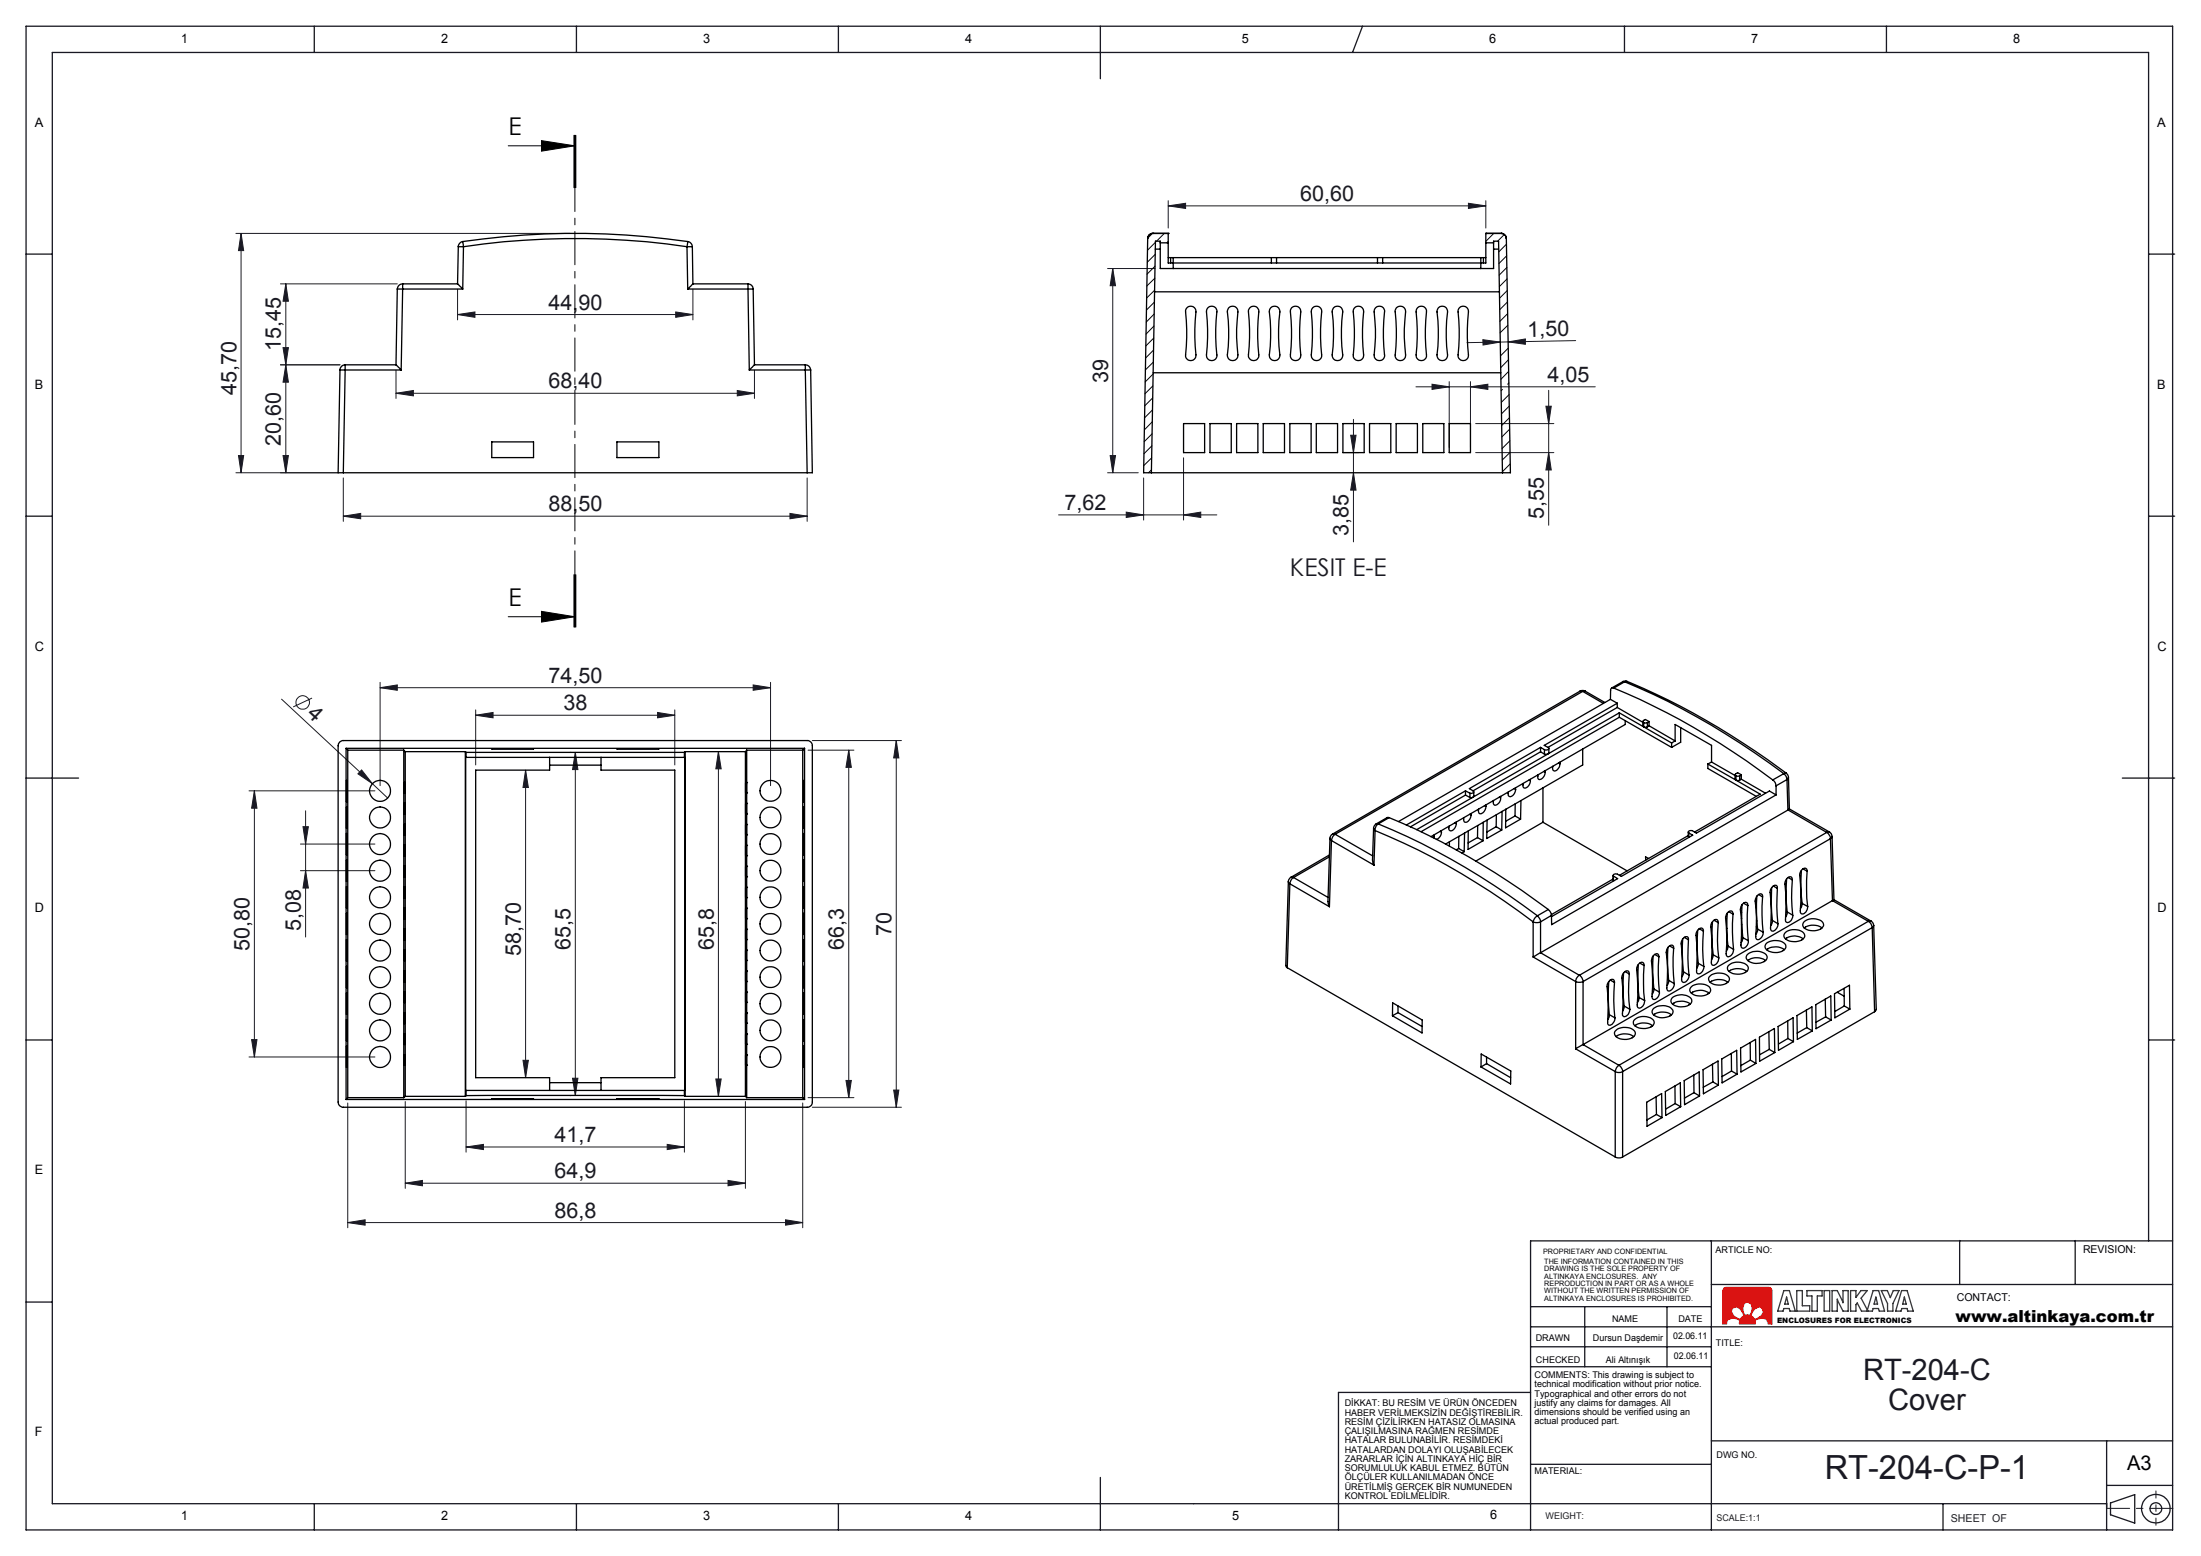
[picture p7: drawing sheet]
<svg xmlns="http://www.w3.org/2000/svg" width="420mm" height="297mm" viewBox="0 0 420 297" stroke-linecap="round" stroke-linejoin="round" font-family="sans-serif">
<path d="M329 245.8l.4-.1h8.1l.5 .2 .1 .4v6.4h-.7l-.4-.9-.7-.2-1.4 .4 .1 .7h-3.1l.1-.7-1.4-.4-.9 .3-.2 .8h-.7v-6.4zM330.6 249.7l.8-.3 .7 .5 .6 1.2-.6 .7-1.3-.7-.4-.8zM332.8 248.8l.6-.3 .8 .4 .2 .8-.5 1.3h-.9l-.3-.6-.1-.7zM334.8 249.9l.9-.5 .5 .3 .3 .8-.4 .6-1.3 .7-.6-.7 .2-.6z" fill="none" stroke="#e13800" stroke-width=".19"/>
<g fill="none" stroke="#191924" stroke-width=".25">
<path d="M5 5h409.6v287h-409.6zM60 5v5M110 5v5M160 5v5M210 5v10M260 5l-1.9 5M310 5v5M360 5v5M5 48.5h5M410 48.5h5M5 98.5h5M410 98.5h5"/>
<path d="M5 148.5h10M405 148.5h10M5 198.5h5M410 198.5h5M326.6 236.9v55.1M373.9 236.8v8.4M396 236.8v8.4M410 236.9v-226.9h-400v277h392M414.6 236.9h-122.5v55.1M5 248.5h5M292.1 249.4h34.5M292.1 253.3h122.5"/>
<path d="M292.1 257.1h34.5M302.4 249.4v11.5M318.1 249.4v11.5M326.6 245.2h88M292.1 265.8h-36.7v26.2M292.1 260.9h34.5M292.1 279.5h34.5M326.6 275h88M402 275v17M60 287v5M110 287v5M160 287v5"/>
<path d="M210 282v10M370.8 287v5M402 283.5h12.6"/>
</g>
<path d="M334.7 250a.98 .98 0 0 1 .9-.6 .98 .98 0 0 1 .9 .6 1.68 1.68 0 0 1-1.7 1.7l-.3-.3a.51 .51 0 0 1-.1-.9zM330.6 249.7a1.15 1.15 0 0 1 1.8 .6l.1 .2a.56 .56 0 0 1 .2 .5 .56 .56 0 0 1-.4 .5 .53 .53 0 0 1-.4 .3 .53 .53 0 0 1-.5-.3l-.5-.3a1.05 1.05 0 0 1-.3-1.5zM329 245.8l-.2 .4v6.5h.7v-.2a1.21 1.21 0 0 1 1.8-.8 .53 .53 0 0 1 .6 .6v.4h3.1v-.3a.46 .46 0 0 1 0-.5 .46 .46 0 0 1 .5-.1l.6-.2 .6 .1a.83 .83 0 0 1 .7 1h.7v-6.4l-.2-.5-.2-.1h-8.5zM332.9 248.7a.97 .97 0 0 1 1.1 .1 .97 .97 0 0 1 .3 1.1l-.1 .6a.44 .44 0 0 1-.6 .5h-.2a.45 .45 0 0 1-.5 0 .45 .45 0 0 1-.2-.5l-.1-1.1z" fill-rule="evenodd" fill="#f00"/>
<g fill="none" stroke="#191924" stroke-width=".19">
<path d="M222.9 39.3l3.3-.5v1zM222.9 38.3v5.2M222.9 39.3h60.6M280.2 38.8l3.3 .5-3.3 .5zM283.5 38.3v5.2M45 44.6h63.8M46 44.6l.5 3.2h-1zM46 44.6v45.6M53.5 54.2h22.3M54.5 54.2v36M54.5 54.2l.5 3.3h-1zM87.3 55.2v5.9"/>
<path d="M128.9 59.5l3.3 .5-3.3 .6zM132.2 55.2v5.9M211.3 51.3h9.1M212.3 51.3l.6 3.2h-1.1zM212.3 51.3v38.9M53.5 69.6h11.4M54 66.4h1l-.5 3.2zM54.5 69.6l.5 3.4h-1zM75.6 75.1l3.3-.6v1.1zM75.6 70.7v5.4M75.6 75.1h68.4M87.3 60l3.3-.5v1.1z"/>
<path d="M87.3 60h44.9M140.7 74.5l3.3 .6-3.3 .5zM144 70.7v5.4M270.2 73.8h34.2M273.3 73.3l3.2 .5-3.2 .5zM276.5 72.8v12.6M280.6 73.8l3.3-.5v1zM280.6 72.8v12.6M283 64.8l3.3 .5-3.3 .6zM286.3 65.3l-6.4 .1M287.8 65.3l3.3-.6v1zM287.8 65.3h-1.5"/>
<path d="M295 77.5h1l-.5 3.4zM295.5 74.5v25.8M300.7 65l-12.9 .3M45 90.2h19.5M45.5 87h1l-.5 3.2zM54 87h1l-.5 3.2zM65.5 98.5l3.3-.5v1zM65.5 91.2v8.3M65.5 98.5h88.5M150.7 98l3.3 .5-3.3 .5zM154 91.2v8.3M202 98.3h30.2"/>
<path d="M211.3 90.2h5.9M211.8 87h1.1l-.6 3.2zM214.9 97.8l3.3 .5-3.3 .5zM218.2 91.2v8.1M225.8 98.3l3.3-.5v1zM225.8 87.4v11.9M256.3 86.4h3M257.7 83.1h1.1l-.5 3.3zM258.3 90.2l.5 3.4h-1.1zM258.3 80v23.4M281.6 80.9h14.9M281.6 86.4h14.9"/>
<path d="M295.5 86.4l.5 3.3h-1zM53.7 133.5l17.3 16.1M59.5 133.2l-3.5 1.7M72.5 131.3l3.3-.6v1.1zM72.5 130.2v19.8M72.5 131.3h74.5M90.8 136.5l3.3-.5v1zM90.8 135.5v10.5M90.8 136.5h38M125.5 136l3.3 .5-3.3 .5zM128.8 135.5v10.5M143.7 130.7l3.3 .6-3.3 .5z"/>
<path d="M147 130.2v19.8M47.5 151h24M48.5 151v50.8M48.5 151l.5 3.3h-1zM57.8 157.8h1l-.5 3.3zM58.3 154.8v24.1M69 147l2 2.6-2.7-1.9zM71 149.6l3 2.7M100.3 147v58.7M100.3 147l.5 3.3h-1zM108.8 143.6h.1M109.8 143.6v65.5"/>
<path d="M109.8 143.6l.5 3.3h-1zM137.1 143.5v65.8M137.1 143.5l.5 3.3h-1zM154.2 143.2h8.7M155 141.4h17M162 143.2l.5 3.3h-1.1zM162 143.2v66.3M171 141.4v69.9M171 141.4l.5 3.3h-1zM57.3 166.2h14.2M57.3 161.1h14.2M58.3 166.2l.5 3.3h-1z"/>
<path d="M48 198.4h1l-.5 3.4zM47.5 201.8h24M66.4 210.5v23.8M77.3 210.3v16.5M88.9 218.9l3.4-.5v1zM88.9 210.1v9.8M88.9 218.9h41.7M99.8 202.4h1l-.5 3.3zM108.8 209.1h.1M109.3 205.8h1l-.5 3.3zM127.3 218.4l3.3 .5-3.3 .5zM130.6 210.1v9.8"/>
<path d="M136.6 205.9h1l-.5 3.4zM142.2 210.3v16.5M153.2 210.5v23.8M154.2 209.5h8.7M155 211.3h17M161.4 206.2h1.1l-.5 3.3zM170.5 208.1h1l-.5 3.2zM66.4 233.4l3.3-.6v1.1zM66.4 233.4h86.8M77.3 225.8l3.3-.5v1zM77.3 225.8h64.9M138.9 225.3l3.3 .5-3.3 .5z"/>
<path d="M149.9 232.8l3.3 .6-3.3 .5z"/>
<circle cx="57.8" cy="134.1" r="1.29"/>
</g>
<path d="M97 27.8h12.7M103.3 26.8l6.4 1-6.4 1.1zM109.5 25.8v10zM109.7 25.8v10M109.9 25.8v10M97 117.7h12.7M103.3 116.7l6.4 1-6.4 1zM109.5 109.7v10M109.7 109.7v10M109.9 109.7v10" fill="none" stroke="#000" stroke-width=".19"/>
<g fill="none" stroke="#191924" stroke-width=".25">
<path d="M402.7 286.9l4.7-1.6v5.4l-4.7-1.6z"/>
<circle cx="411.4" cy="288" r="2.72"/>
<circle cx="411.4" cy="288" r="1.13"/>
</g>
<path d="M340.4 246.3h1.1l1.1 4h-1l-.2-.5h-1l-.1 .5h-1.1zM340.9 247.6l.3 1.3h-.6zM342.9 246.3h1v2.9h1.4v1.1h-2.4zM344.8 246.3h2.9v1.1h-.9v2.9h-1v-2.9h-1zM348.1 246.3h1v4h-1zM349.6 246.3h1l1.1 2.4v-2.4h1v4h-1l-1.1-2.4v2.4h-1zM356.3 250.3l1.1-4h1.1l1.1 4h-1l-.1-.5h-1.1l-.1 .5h-2.1l-.8-1.6-.2 .3v1.3h-1.1v-4h1.1v1.3l.9-1.3h1.2l-1.2 1.5 1.3 2.5M358 247.6l.3 1.3h-.7zM359 246.3h1.2l.5 1.4 .6-1.4h1.1l-1.2 2.5v1.5h-1v-1.5zM362.9 246.3h1l1.2 4h-1.1l-.1-.5h-1l-.1 .5h-1.1zM363.4 247.6l.3 1.3h-.6z" fill="none" stroke="#373737" stroke-width=".25"/>
<path d="M109.7 119.7v-93.9" fill="none" stroke="#000" stroke-width=".19" stroke-dasharray="6.3 1.3 1.3 1.3" stroke-dashoffset="2"/>
<path d="M401.9 287.9h12.7" fill="none" stroke="#191924" stroke-width=".19" stroke-dasharray="15.2 1.3 1.3 1.3" stroke-dashoffset="10.8"/>
<path d="M411.4 284.6v6.5" fill="none" stroke="#191924" stroke-width=".19" stroke-dasharray="15.2 1.3 1.3 1.3" stroke-dashoffset="13.9"/>
<path d="M103.3 116.7l6.4 1-6.4 1zM103.3 26.8l6.4 1-6.4 1.1z" fill="#000"/>
<g fill="#191924">
<path d="M69 147l2 2.6-2.7-1.9z"/>
<path d="M280.2 38.8l3.3 .5-3.3 .5zM222.9 39.3l3.3-.5v1z"/>
<path d="M149.9 232.8l3.3 .6-3.3 .5zM66.4 233.4l3.3-.6v1.1zM127.3 218.4l3.3 .5-3.3 .5zM88.9 218.9l3.4-.5v1z"/>
<path d="M214.9 97.8l3.3 .5-3.3 .5zM225.8 98.3l3.3-.5v1zM77.3 225.8l3.3-.5v1zM138.9 225.3l3.3 .5-3.3 .5z"/>
<path d="M65.5 98.5l3.3-.5v1zM150.7 98l3.3 .5-3.3 .5z"/>
<path d="M72.5 131.3l3.3-.6v1.1zM143.7 130.7l3.3 .6-3.3 .5z"/>
<path d="M75.6 75.1l3.3-.6v1.1zM140.7 74.5l3.3 .6-3.3 .5z"/>
<path d="M87.3 60l3.3-.5v1.1zM128.9 59.5l3.3 .5-3.3 .6z"/>
<path d="M283 64.8l3.3 .5-3.3 .6zM287.8 65.3l3.3-.6v1z"/>
<path d="M54 66.4h1l-.5 3.2zM54.5 54.2l.5 3.3h-1zM211.8 87h1.1l-.6 3.2zM212.3 51.3l.6 3.2h-1.1zM58.3 166.2l.5 3.3h-1zM57.8 157.8h1l-.5 3.3z"/>
<path d="M45.5 87h1l-.5 3.2zM46 44.6l.5 3.2h-1z"/>
<path d="M295 77.5h1l-.5 3.4zM295.5 86.4l.5 3.3h-1z"/>
<path d="M54.5 69.6l.5 3.4h-1zM54 87h1l-.5 3.2zM257.7 83.1h1.1l-.5 3.3zM258.3 90.2l.5 3.4h-1.1zM100.3 147l.5 3.3h-1zM99.8 202.4h1l-.5 3.3zM109.8 143.6l.5 3.3h-1zM109.3 205.8h1l-.5 3.3zM137.1 143.5l.5 3.3h-1zM136.6 205.9h1l-.5 3.4zM162 143.2l.5 3.3h-1.1zM161.4 206.2h1.1l-.5 3.3zM171 141.4l.5 3.3h-1zM170.5 208.1h1l-.5 3.2zM48.5 151l.5 3.3h-1zM48 198.4h1l-.5 3.4z"/>
<path d="M273.3 73.3l3.2 .5-3.2 .5zM280.6 73.8l3.3-.5v1z"/>
<path d="M90.8 136.5l3.3-.5v1zM125.5 136l3.3 .5-3.3 .5z"/>
</g>
<g fill="none" stroke="#000" stroke-width=".25">
<path d="M75.8 55.2h1M75.8 55.2l-.2 14.4M76.8 54.2v1M76.8 54.2a1.02 1.02 0 0 0-1 1M76.8 55.2l-.2 15.4M76.8 55.2h11.5M76.8 54.2h10.5M87.3 54.2l1 1M87.5 47.1h.9M87.5 47.1l-.2 7.1M88.3 46.1l.1 1M88.3 46.1a148 148 0 0 1 42.9 0"/>
<path d="M88.3 46.1a1.05 1.05 0 0 0-.8 1M88.4 47.1a146.1 146.1 0 0 1 42.7 0M88.4 47.1l-.1 8.1M131.1 47.1h1M131.1 47.1l.1 8.1M131.2 46.1l-.1 1M131.2 46.1a1.04 1.04 0 0 1 .9 1M131.2 55.2h11.5M132.1 47.1l.1 7.1M132.2 54.2l-1 1M132.2 54.2h10.5M142.7 55.2h1"/>
<path d="M142.7 54.2a.96 .96 0 0 1 1 1M142.7 54.2v1M142.7 55.2l.3 15.4M143.7 55.2l.3 14.4M219 45.5l-.8 44.7h70l-.8-44.7M220 44.6a.96 .96 0 0 0-1 .9M220 44.6a1.01 1.01 0 0 0-1 .9M220 44.6h.1M220 44.6h2.9M220.3 55.7h65.8M220.5 47.6h.9M221.4 46.4h1.5"/>
<path d="M222.9 44.6h.1M222.9 44.6v5.6h60.6v-5.6M222.9 49.2h.5M223.4 49.2h.5M223.4 49.2v1M223.9 49.2v2.1M223.9 49.2h18.7M226.4 58.9a1.01 1.01 0 0 1 1.1-.4 1.01 1.01 0 0 1 .7 1l-.2 3.3 .2 4.9a.99 .99 0 0 1-1 1.1 .99 .99 0 0 1-1-1.1l.2-3.3-.2-4.9zM230.5 58.7a.99 .99 0 0 1 1.1-.2 .99 .99 0 0 1 .6 1l-.2 3.3 .2 4.9a.99 .99 0 0 1-1 1.1 .99 .99 0 0 1-1-1.1l.2-3.3-.2-5zM234.5 58.7a1.01 1.01 0 0 1 1.1-.2 1.01 1.01 0 0 1 .6 1 39.4 39.4 0 0 0 0 8.6 1.01 1.01 0 0 1-1.2 .7 1.01 1.01 0 0 1-.8-1.1 39.4 39.4 0 0 0 0-8.5zM238.5 58.7a.99 .99 0 0 1 1.2-.2 .99 .99 0 0 1 .5 1l-.2 3.3 .2 4.9a.99 .99 0 0 1-1 1.1 .99 .99 0 0 1-1-1.1l.2-3.3-.2-5.2zM242.5 58.7a1.01 1.01 0 0 1 1.2-.2 1.01 1.01 0 0 1 .5 1 39.4 39.4 0 0 0 0 8.6 1.01 1.01 0 0 1-1.2 .7 1.01 1.01 0 0 1-.8-1.1 39.4 39.4 0 0 0 .1-8.5z"/>
<path d="M242.6 49.2h1M242.6 49.2v1M243.6 49.2h19.3M243.6 49.2v1M246.5 58.7a1.01 1.01 0 0 1 1.1-.2 1.01 1.01 0 0 1 .6 1l-.2 3.3 .2 4.9a.99 .99 0 0 1-1 1.1 .99 .99 0 0 1-1-1.1l.3-3.3-.3-5.2zM250.5 58.7a.99 .99 0 0 1 1.1-.2 .99 .99 0 0 1 .6 1l-.2 3.3 .2 4.9a.99 .99 0 0 1-1 1.1 .99 .99 0 0 1-1-1.1l.2-3.3-.2-5zM254.5 58.7a1.01 1.01 0 0 1 1.1-.2 1.01 1.01 0 0 1 .6 1 39.4 39.4 0 0 0 0 8.6 1.01 1.01 0 0 1-1.2 .7 1.01 1.01 0 0 1-.8-1.1 39.4 39.4 0 0 0 0-8.5zM258.4 58.9a1.01 1.01 0 0 1 1.1-.4 1.01 1.01 0 0 1 .7 1l-.2 3.3 .2 4.9a.99 .99 0 0 1-1 1.1 .99 .99 0 0 1-1-1.1l.2-3.3-.2-4.9zM262.5 58.7a.98 .98 0 0 1 1.1-.2 .98 .98 0 0 1 .6 1l-.2 3.3 .2 4.9a.99 .99 0 0 1-1 1.1 .99 .99 0 0 1-1-1.1 39.4 39.4 0 0 0 .1-8.5zM262.9 49.2h.9M262.9 49.2v1M263.8 49.2h18.8"/>
<path d="M263.8 49.2v1M266.5 58.7a1.01 1.01 0 0 1 1.1-.2 1.01 1.01 0 0 1 .6 1 39.4 39.4 0 0 0 0 8.6 .99 .99 0 0 1-1.2 .7 .99 .99 0 0 1-.8-1.1l.3-4.9-.3-3.4zM270.5 58.7a.99 .99 0 0 1 1.1-.2 .99 .99 0 0 1 .6 1l-.2 3.3 .2 4.9a.99 .99 0 0 1-1 1.1 .99 .99 0 0 1-1-1.1l.2-3.3-.2-5zM274.5 58.7a1.01 1.01 0 0 1 1.2-.2 1.01 1.01 0 0 1 .5 1 39.4 39.4 0 0 0 0 8.6 1.01 1.01 0 0 1-1.2 .7 1.01 1.01 0 0 1-.8-1.1 39.4 39.4 0 0 0 0-8.5zM278.5 58.7a.99 .99 0 0 1 1.2-.2 .99 .99 0 0 1 .5 1l-.2 3.3 .2 4.9a.99 .99 0 0 1-1 1.1 .99 .99 0 0 1-1-1.1l.2-3.3-.2-5.2zM282.6 49.2h.5M282.6 49.2v2.1M283.1 49.2h.4M283.1 49.2v1M283.5 44.6h.1M283.5 44.6h3M283.5 46.4h1.5"/>
<path d="M285 47.6h1M286.5 44.6a1.03 1.03 0 0 1 .9 .9M286.5 44.6a1.01 1.01 0 0 1 .9 .9M286.5 44.6h.1M64.9 70.6h1M64.9 70.6l-.4 19.6h1M65.9 69.6v1M65.9 69.6a.96 .96 0 0 0-1 1M65.9 70.6l-.4 19.6M65.9 70.6h10.7M65.9 69.6h9.7M75.6 69.6l1 1"/>
<path d="M143 70.6h10.7M144 69.6l-1 1M144 69.6h9.7M153.7 70.6h1M153.7 69.6v1M153.7 69.6a1.02 1.02 0 0 1 1 1M153.7 70.6l.3 19.6M154.7 70.6l.3 19.6h-1M220.1 71.2h66.3M65.5 90.2h88.5M93.8 84.3h8v3h-8zM117.7 84.3h8v3h-8z"/>
<path d="M219.7 90.2l.8-44.2h.9v5.3h63.6v-5.3h1l.7 44.2M225.8 80.9h4.1v5.5h-4.1zM230.9 80.9h4v5.5h-4zM236 80.9h4v5.5h-4zM241.1 80.9h4v5.5h-4zM246.1 80.9h4.1v5.5h-4.1zM251.2 80.9h4v5.5h-4zM256.3 80.9h4v5.5h-4zM261.3 80.9h4.1v5.5h-4.1zM266.4 80.9h4.1v5.5h-4.1zM271.5 80.9h4v5.5h-4zM276.5 80.9h4.1v5.5h-4.1z"/>
<path d="M301.5 131.9l.4-.1 .6 .1M301.5 131.9l.5 .1M301.5 131.9l-47.2 27.3M302 132l4 2.3M302 132l-47.2 27.2M302.5 131.9l-.5 .1M302.5 131.9l3.7 2.2M307.3 133.5l1.3 .7M307.3 133.5l-40.4 23.3M307.9 131.3a.43 .43 0 0 0-.6 .5v1.7M307.9 131.3a138 138 0 0 1 30.4 17.6M308.6 134.2l-13.9 8.1 .8 .4a.49 .49 0 0 1-.3 .5 .49 .49 0 0 1-.5-.1"/>
<path d="M308.6 135l4.9 2.9M308.6 135l-13.2 7.7M308.6 134.2v.8M309 136.1l-38.7 22.3M309 136.1l4.7 2.6M309 136.1v.8M309 136.9l-37.8 21.8M309 136.9l10 5.8M309.6 130.1h.4M309.6 130.1l-2.1 1.2M310 130.1a141.4 141.4 0 0 1 30.4 17.6M310 130.1l-2.1 1.2"/>
<path d="M310.1 137.5v.8l-37.1 21.4M310.5 130.1a142.3 142.3 0 0 1 30.4 17.5M310.5 130.1l-.4-.1-.5 .1M310.5 130.1h-.5M313.5 137.7v.8l.2 .2M313.7 138.7h.7M313.7 137.9h.7M313.7 138.7l5.3 3.1M313.7 137.9v.8M314.4 137.9v.8M314.7 137.7l-.7-.4-.3 .2a.22 .22 0 0 0-.2 .2 .22 .22 0 0 0 .2 .2M314.7 138.5l5 2.9"/>
<path d="M314.7 137.7v.8M314.7 138.5l-.3 .2M314.7 137.7l-.3 .2M320.7 138.9v2.8l-1.7 1M64.8 141.6l.5-.2h88.7a.96 .96 0 0 1 1 .9v68.1a.96 .96 0 0 1-1 .9h-88.5a.96 .96 0 0 1-1-.9v-68.1zM66 142.8v67.1M66 142.8l.4 .4M66 142.8h87.5M66.1 159.1l.1 4.1zM66.1 149l.1 4zM66.1 154.1l.1 4zM66.4 143.2v66.3"/>
<path d="M66.4 143.2h10.6M77 143.2l.3 .3M77 143.2v66.3M77.1 155.1h.1M77.1 159.1h.1M77.1 151.1h.1M77.1 157.6h.1M77.1 153.6h.1M77.1 149.6h.1M77.1 149.4l.1 .2 .1-.2v1.9l-.1-.2-.1 .2M77.1 149.4v1.9M77.1 157.4l.1 .2 .1-.2v1.9l-.1-.2-.1 .2"/>
<path d="M77.1 157.4v1.9M77.1 153.3l.1 .3 .1-.3v2.1l-.1-.3-.1 .3M77.1 153.3v2.1M77.1 159.3h.1M77.1 157.4h.1M77.1 155.4h.1M77.1 153.3h.1M77.1 151.3h.1M77.1 149.4h.1M77.3 143.5h11.5M77.3 143.5v65.8M88.8 143.5l.1 .1"/>
<path d="M88.8 143.5v65.8M88.9 144.6h41.8v63.5h-41.8zM88.9 143.6h41.7M88.9 143.6v1M93.8 142.9h.1M93.8 142.9h8M101.8 142.9h.1M104.9 144.6v2.4h-14.1v58.7h14.1v2.4M104.9 146h9.8M114.7 144.6v2.4h14.1v58.7h-14.1v2.4M117.7 142.9h.1M117.7 142.9h8"/>
<path d="M125.7 142.9h.1M130.6 143.6v1M130.7 143.5h11.5M130.7 143.5l-.1 .1M130.7 143.5v65.8M142.2 143.5v65.8M142.4 155.1h.1M142.4 159.1h.1M142.4 151.1h.1M142.4 157.6h.1M142.4 153.6h.1M142.4 149.6h.1"/>
<path d="M142.5 149.4l-.1 .2-.1-.2v1.9l.1-.2 .1 .2M142.5 149.4v1.9M142.5 157.4l-.1 .2-.1-.2v1.9l.1-.2 .1 .2M142.5 157.4v1.9M142.5 153.3l-.1 .3-.1-.3v.2v1.8v.1l.1-.3 .1 .3M142.5 153.3v2.1M142.5 149.4h.1M142.5 151.3h.1M142.5 157.4h.1M142.5 159.3h.1M142.5 153.3h.1M142.5 155.4h.1"/>
<path d="M142.5 143.2h10.7M142.5 143.2l-.3 .3M142.5 143.2v66.3M153.2 143.2v66.3M153.4 159.1h.1v4.1h-.1zM153.4 149h.1v4h-.1zM153.4 154.1h.1v4h-.1zM153.5 142.8l-.3 .4M153.5 142.8v67.1M254.3 159.2l-.4 .5-.1 .3M254.3 159.2h.5M254.8 159.2a1.62 1.62 0 0 0-.7 1.2"/>
<path d="M254.8 159.2l7.1 4.2M262.1 158.1l-.2 6.1 .3 .9M262.1 158.1l.3 .4M262.4 158.5a133.5 133.5 0 0 1 30.2 17.5M262.4 158.5l-.2 6.6M262.6 157.3l-.3 .3-.2 .5M262.6 157.3h.4M263 157.3a1.4 1.4 0 0 0-.6 1.2M263 157.3a137.1 137.1 0 0 1 30.4 17.5M265.1 156.1a139.3 139.3 0 0 1 30.4 17.5M265.1 156.1l-.4-.1-2.1 1.3M265.1 156.1l-2.1 1.2"/>
<path d="M273.7 159.3v.7M274.8 158.7l.3 .1M275 158.6l.1 .2M275.1 158.8l-.1 .5a1.49 1.49 0 0 1-.9 .9M277.6 157.1l.3 .1M277.8 156.9l.1 .3M277.9 157.2l-.1 .5a.92 .92 0 0 1-1.2 .8l-.1-.8M278.4 159.6l-.1 2.4M279.5 159l-.1 3.6M279.6 151.8l-10.5 6M279.6 151.8l.9 .4M279.6 151l-11.2 6.5"/>
<path d="M279.6 151l.9 .4M279.6 151v.8M280.2 158.6l-.1 3.5 2.9-1.6M280.5 155.4l.2 .2M280.5 151.4v.8M280.7 155.3v.3M280.7 155.6l-.1 .6a.86 .86 0 0 1-1.2 .6l-.1-.7M281.1 151l.1 .1-.1 .2-.6 .1M281.2 151.1v.9l-.2 .2h-.5M281.9 159.9l1.1 .6M281.9 159.9l-1.8 1M282 157.6l-.1 2.3"/>
<path d="M283 156.9v3.6M283.3 153.8l.2 .1M283.5 153.9a1.22 1.22 0 0 1-1.2 1.4l-.2-.4 .1-.5M283.5 153.7v.2M283.8 156.5l-.1 3.6 2.9-1.7M285.5 157.8l1.1 .6M285.5 157.8l-1.8 1M285.5 155.5v2.3M286.1 152.1l.2 .2M286.3 152.3a1.16 1.16 0 0 1-1.1 1.3l-.3-.4 .1-.4M286.3 152v.3M286.6 154.9v3.5"/>
<path d="M287.3 154.4v3.6l2.9-1.7M289 150.5l.2 .2M289.1 155.7l1.1 .6M289.1 155.7l-1.8 1.1M289.1 153.4v2.3M289.2 150.4v.3M289.2 150.7v.3a1.1 1.1 0 0 1-1.2 1l-.2-.2v-.6M290.2 152.8v3.5M291.8 148.9l.2 .1M292 148.8v.2M292 149v.3a1.01 1.01 0 0 1-1.3 1v-.8M294 142.7v.8"/>
<path d="M294 143.5l-12.9 7.5M294 143.5l.7 .4M294 142.7l.7 .4M294 142.7l-13.6 7.8 .7 .5M294.4 150.4v6.5M294.4 156.9l16.1 9.3M294.4 156.9l-12.8 7.5M294.6 147.2l.3 .2M294.7 143.1v.8M294.8 147.1l.1 .3M294.9 147.4l-.1 .4a.97 .97 0 0 1-1.3 .9v-.8M295.6 142.9l-.1 1h-.8"/>
<path d="M297.4 145.6l.3 .2M297.6 145.5l.1 .3M297.7 145.8a1.21 1.21 0 0 1-1.2 1.3l-.2-.4v-.4M302 143v3l-26.2 15.1M319 141.8v.9M319.7 141.4v-3.1l6.9 4v3.1M319.7 141.4l-.7 .4M322.2 158.8l.1 1M322.2 159.5l-13.2 7.6M322.3 159l.7 .4-13.6 7.9-.8-.4a.46 .46 0 0 0-.5-.1 .46 .46 0 0 0-.2 .4M322.3 159.8h.1M322.3 159v.8"/>
<path d="M325.9 145.8v.9l9.2 5.3M325.9 145.8l5.4 3.1M326.6 145.4l4.5 2.6M326.6 145.4l-.7 .4M331.1 147.9v.8l.2 .2M331.3 148.9h.7M331.3 148.1h.7M331.3 148.9l4.6 2.7-12.5 7.2M331.3 148.1v.8M332 148.1v.8M332.3 147.9l-.7-.4-.3 .2a.22 .22 0 0 0-.2 .2 .22 .22 0 0 0 .2 .2M332.3 148.7l-.3 .2"/>
<path d="M332.3 148.7l4.6 2.7M332.3 147.9v.8M332.3 147.9l-.3 .2M338.3 148.9a1.41 1.41 0 0 1 .6 1.1M338.9 151.7l-1.3-.7-13.9 8-.8-.5-.6 .1-.1 .2 .1 .2M338.9 151.7l-42.8 24.8v-1.8M338.9 150v1.7M340.4 147.7l.4 .5 .2 .6M340.4 147.7l-2.1 1.2M340.9 147.6l.4 .8M340.9 147.6l-.5 .1M341 148.8l-2.1 1.2"/>
<path d="M341 148.8l.2 5.8M341.2 154.6l-47.2 27.3M341.2 154.6h.1M341.2 154.6l7.4 4.3M341.3 148.4l-.3 .4M341.3 148.4l.2 6M341.5 154.4l-.3 .2M341.5 154.4l7.6 4.4M348.6 158.9a1.62 1.62 0 0 1 .7 1.2M348.6 158.9l-47.2 27.3M349.1 158.8l.4 .4 .1 .5M349.1 158.8l-.5 .1"/>
<path d="M349.6 159.7l-.3 .4M349.6 159.7l.4 12M66.1 164.2l.1 4zM66.1 169.3l.1 4zM66.1 174.3l.1 4.1zM66.1 179.4l.1 4zM77.1 173.6h.1M77.1 163.1h.1M77.1 167.1h.1M77.1 177.6h.1M77.1 171.1h.1M77.1 175.1h.1"/>
<path d="M77.1 165.6h.1M77.1 161.6h.1M77.1 179.1h.1M77.1 169.6h.1M77.1 165.3l.1 .3 .1-.3v2.1l-.1-.3-.1 .3M77.1 165.3v2.1M77.1 173.4l.1 .2 .1-.2v2l-.1-.3-.1 .3M77.1 173.4v2M77.1 177.4l.1 .2 .1-.3v2l-.1-.2-.1 .2M77.1 177.4v1.9M77.1 169.4l.1 .2 .1-.2v1.9l-.1-.2-.1 .2M77.1 169.4v1.9"/>
<path d="M77.1 161.4l.1 .2 .1-.2v1.9l-.1-.2-.1 .2M77.1 161.4v1.9M77.1 179.3h.1M77.1 177.4h.1M77.1 175.4h.1M77.1 173.4h.1M77.1 167.4h.1M77.1 165.3h.1M77.1 163.3h.1M77.1 161.4h.1M77.1 171.3h.1M77.1 169.4h.1"/>
<path d="M142.4 173.6h.1M142.4 163.1h.1M142.4 167.1h.1M142.4 177.6h.1M142.4 171.1h.1M142.4 175.1h.1M142.4 165.6h.1M142.4 161.6h.1M142.4 179.1h.1M142.4 169.6h.1M142.5 165.3l-.1 .3-.1-.3v.1v1.8v.2l.1-.3 .1 .3M142.5 165.3v2.1"/>
<path d="M142.5 173.4l-.1 .2-.1-.2v1.9v.1l.1-.3 .1 .3M142.5 173.4v2M142.5 177.4l-.1 .2-.1-.3v.1v1.9l.1-.2 .1 .2M142.5 177.4v1.9M142.5 169.4l-.1 .2-.1-.2v1.9l.1-.2 .1 .2M142.5 169.4v1.9M142.5 161.4l-.1 .2-.1-.2v1.9l.1-.2 .1 .2M142.5 161.4v1.9M142.5 177.4h.1M142.5 179.3h.1M142.5 169.4h.1M142.5 171.3h.1"/>
<path d="M142.5 173.4h.1M142.5 175.4h.1M142.5 165.3h.1M142.5 167.4h.1M142.5 161.4h.1M142.5 163.3h.1M153.4 164.2h.1v4h-.1zM153.4 169.3h.1v4h-.1zM153.4 174.3h.1v4.1h-.1zM153.4 179.4h.1v4h-.1zM245.9 168.3l-.5 16 .2 .4M245.9 168.3l.2 .4"/>
<path d="M246.1 168.7l-.5 16M246.1 168.7l7.6 4.4M246.3 167.5l-.4 .4v.4M246.3 167.5h.5M246.8 167.5a1.62 1.62 0 0 0-.7 1.2M246.8 167.5l6.6 3.8M253.7 163.2l-7.4 4.3M253.7 163.5l-6.9 4M253.8 160l-.4 12.1 .3 1M253.8 160l.3 .4M254.1 160.4l-.4 12.7M254.1 160.4l8.1 4.7"/>
<path d="M275.9 161.1h.1M276.6 160.7v.8M278.3 162l1.1 .6M278.3 162l-.4 .2M279.4 162.6l-.4 .2M292.6 176l.5 .1 .9-.1M292.6 176v6.7M293.4 174.8a1.73 1.73 0 0 0-.8 1.2M293.4 174.8l.4 .5 .2 .7M294 176v5.9M295.5 173.6l.4 .5 .2 .6M295.5 173.6l-2.1 1.2"/>
<path d="M296.1 174.7l-2.1 1.3M307.8 167.1l.1 .9M307.8 167.8l-11.8 6.8M307.9 167.2l.8 .5-12.6 7.3M307.9 168l.1 .1M307.9 167.2v.8M314.6 163.9l-.6-.4v.7M321.1 179.2l-.1 3 .2 3.3M321.4 178.9l.8 .5M322.2 179.4a.51 .51 0 0 0-.4-.6 .51 .51 0 0 0-.6 .3l-.4 .8a48.1 48.1 0 0 1 .2 7.4 .77 .77 0 0 0 1.2-.6l.1-.6M322.2 179.4a35.5 35.5 0 0 0 .1 6.7M324 177.6a31.5 31.5 0 0 0 .1 6.3"/>
<path d="M324.2 177.3l.8 .4M325 177.7a32 32 0 0 0 .1 6.8M325 177.7a.53 .53 0 0 0-.3-.6 .53 .53 0 0 0-.7 .4l-.4 .8a47.7 47.7 0 0 1 .2 7.4 .67 .67 0 0 0 .7 .1 .67 .67 0 0 0 .4-.6l.2-.7M326.8 176a28.5 28.5 0 0 0 .1 6.2M327.1 175.6l.8 .5M327.9 176.1a29.1 29.1 0 0 0 .1 6.7M327.9 176.1a.53 .53 0 0 0-.4-.6 .53 .53 0 0 0-.7 .4l-.3 .7a41.7 41.7 0 0 1 .1 7.3 .55 .55 0 0 0 .5 .4 .55 .55 0 0 0 .5-.4l.3-.4 .1-.7M329.5 177.2h.1M329.6 174.3v4.7l.1 1.6M329.9 174l.8 .5M330.7 174.5a35.5 35.5 0 0 0 .1 6.7M330.7 174.5a.53 .53 0 0 0-.4-.6 .53 .53 0 0 0-.6 .3l-.3 .5-.1 .6a36.7 36.7 0 0 1 .1 6.9 .52 .52 0 0 0 .5 .5 .52 .52 0 0 0 .5-.4l.3-.5 .1-.6"/>
<path d="M332.1 174l.3 .1M332.3 175.3h.1M332.3 176.5h.1M332.3 178.8l.3 .2M332.4 172.7v3l.2 3.3M332.6 179l-.4 .9M332.6 179l1 .6M332.7 172.4l.8 .5M333.5 172.9a35.1 35.1 0 0 0 .1 6.7M333.5 172.9a.53 .53 0 0 0-.4-.7 .53 .53 0 0 0-.6 .4l-.3 .4-.1 .7a36.6 36.6 0 0 1 .1 6.8 .53 .53 0 0 0 .5 .5 .53 .53 0 0 0 .5-.3l.4-.7v-.4M335.1 178.1h.1M335.1 176.9l.3 .1"/>
<path d="M335.2 175.8h.1M335.2 171.1v3l.2 3.2M335.4 177.3v.5l-.3 .5M335.4 177.3l1 .6M335.6 170.7l.7 .5M336.3 171.2a35.5 35.5 0 0 0 .1 6.7M336.3 171.2a.48 .48 0 0 0-.2-.6 .48 .48 0 0 0-.6 .2l-.5 .9a47.7 47.7 0 0 1 .1 7.4 .61 .61 0 0 0 1.1-.2l.2-.5v-.5M338.1 169.4l-.1 3 .2 3.3M338.2 175.7v.4l-.3 .6M338.2 175.7l1.1 .6M338.4 169.1l.8 .5M339.2 169.6a35.5 35.5 0 0 0 .1 6.7"/>
<path d="M339.2 169.6a.51 .51 0 0 0-.4-.7 .51 .51 0 0 0-.6 .4l-.4 .8a47.7 47.7 0 0 1 .1 7.4 .61 .61 0 0 0 .6 .2 .61 .61 0 0 0 .5-.5l.2-.4 .1-.5M340.7 178a2.72 2.72 0 0 1 3.6 .3 1.09 1.09 0 0 1-1.2 1.4 2.22 2.22 0 0 1-2.7-1.1zM340.7 179.2a2.9 2.9 0 0 1 3.4 0M340.9 167.8a31.5 31.5 0 0 0 .1 6.3M341 174.1l-.3 .9M341 174.1l1.1 .6M341.2 167.5l.8 .5M342 168a32.1 32.1 0 0 0 .1 6.7M342 168a.53 .53 0 0 0-.4-.7 .53 .53 0 0 0-.6 .4l-.4 .7a48.1 48.1 0 0 1 .1 7.5 .77 .77 0 0 0 1.3-.6l.1-.6M343.7 166.2a28.5 28.5 0 0 0 .2 6.2M343.9 172.4l-.3 1M343.9 172.4l1 .6"/>
<path d="M344 165.8l.8 .5M344.3 177.1a2.96 2.96 0 0 1 3.4 0M344.3 175.9a2.73 2.73 0 0 1 3.6 .3 1.13 1.13 0 0 1-1.2 1.4 2.42 2.42 0 0 1-2.6-.8 .81 .81 0 0 1 .2-.9zM344.8 166.3a35.4 35.4 0 0 0 .1 6.7M344.8 166.3a.53 .53 0 0 0-.4-.6 .53 .53 0 0 0-.6 .3l-.4 .8a41.7 41.7 0 0 1 .1 7.3 .61 .61 0 0 0 .6 .4 .61 .61 0 0 0 .6-.5l.2-1M349.3 160.1l-47.2 27.3M349.3 160.1l.4 11.8M349.7 171.9h.1M349.7 171.9l-47.6 27.5M349.7 171.9l6.8 4M350 171.7l-.3 .2M350 171.7l7 4.1"/>
<path d="M356.5 175.9a1.53 1.53 0 0 1 .8 1.2M356.5 175.9l-47.6 27.4M357 175.8l.4 .4 .1 .4M357 175.8l-.5 .1M357.3 177.1l-47.7 27.4M357.3 177.1l.4 16M357.5 176.6l.5 16.1-.3 .4M357.5 176.6l-.2 .5M66.1 189.5l.1 4.1zM66.1 184.5l.1 4zM66.1 194.6l.1 4.1zM66.1 199.7l.1 4z"/>
<path d="M77.1 189.6h.1M77.1 181.6h.1M77.1 193.6h.1M77.1 185.6h.1M77.1 197.6h.1M77.1 191.1h.1M77.1 195.1h.1M77.1 187.1h.1M77.1 199.1h.1M77.1 183.1h.1M77.1 181.4l.1 .2 .1-.2v1.9l-.1-.2-.1 .2M77.1 181.4v1.9"/>
<path d="M77.1 185.3l.1 .3 .1-.3v2.1l-.1-.3-.1 .3M77.1 185.3v2.1M77.1 189.4l.1 .2 .1-.2v1.9l-.1-.2-.1 .2M77.1 189.4v1.9M77.1 193.4l.1 .2 .1-.2v2l-.1-.3-.1 .2M77.1 193.4v1.9M77.1 197.4l.1 .2 .1-.3v2.1l-.1-.3-.1 .3M77.1 197.4v2M77.1 187.4h.1M77.1 185.3h.1M77.1 199.4h.1M77.1 197.4h.1"/>
<path d="M77.1 195.3h.1M77.1 193.4h.1M77.1 183.3h.1M77.1 181.4h.1M77.1 191.3h.1M77.1 189.4h.1M142.4 189.6h.1M142.4 181.6h.1M142.4 193.6h.1M142.4 185.6h.1M142.4 197.6h.1M142.4 191.1h.1"/>
<path d="M142.4 195.1h.1M142.4 187.1h.1M142.4 199.1h.1M142.4 183.1h.1M142.5 181.4l-.1 .2-.1-.2v1.9l.1-.2 .1 .2M142.5 181.4v1.9M142.5 185.3l-.1 .3-.1-.3v.2v1.8v.1l.1-.3 .1 .3M142.5 185.3v2.1M142.5 189.4l-.1 .2-.1-.2v1.9l.1-.2 .1 .2M142.5 189.4v1.9M142.5 193.4l-.1 .2-.1-.2v1.9v.1l.1-.3 .1 .2M142.5 193.4v1.9"/>
<path d="M142.5 197.4l-.1 .2-.1-.3v.1v1.9l.1-.2 .1 .3M142.5 197.4v2M142.5 197.4h.1M142.5 199.4h.1M142.5 181.4h.1M142.5 183.3h.1M142.5 189.4h.1M142.5 191.3h.1M142.5 185.3h.1M142.5 187.4h.1M142.5 193.4h.1M142.5 195.3h.1"/>
<path d="M153.4 189.5h.1v4.1h-.1zM153.4 184.5h.1v4h-.1zM153.4 194.6h.1v4.1h-.1zM153.4 199.7h.1v4h-.1zM245.6 184.7l62.6 36.1M265.7 191.4l5.7 3.3v2.5l-5.7-3.3zM266.8 193.3l-1.1 .6M266.8 193.3l4.6 2.6M266.8 192v1.3M292.6 182.7l8.1 4.7M294 181.9l-1.4 .8M294 181.9h.1"/>
<path d="M294 181.9l7.4 4.3M300.7 187.4l.5 .1 .9-.1M300.7 187.4v12.8M301.4 186.2a1.47 1.47 0 0 1 .7 1.2M301.4 186.2a1.47 1.47 0 0 0-.7 1.2M302.1 199.4l-1.4 .8M302.1 199.4h.1M302.1 187.4v12M302.1 199.4l6.8 3.9M307 187.4a31.9 31.9 0 0 0 .1 6.3M307.1 193.7v.4l-.3 .5M307.1 193.7l1.1 .6"/>
<path d="M307.3 187.1l.8 .4M308.1 187.5a.53 .53 0 0 0-.4-.6 .53 .53 0 0 0-.6 .4l-.4 .8a47.7 47.7 0 0 1 .1 7.4 .61 .61 0 0 0 .6 .2 .61 .61 0 0 0 .5-.5l.2-.5 .1-.4M308.1 187.5a32.1 32.1 0 0 0 .1 6.8M308.4 197.9a2.9 2.9 0 0 1 3.3 0M308.4 196.6a2.73 2.73 0 0 1 3.6 .4 1.13 1.13 0 0 1-1.2 1.3 2.22 2.22 0 0 1-2.7-1v-.2zM309.8 185.7a31.5 31.5 0 0 0 .1 6.3M309.9 192l-.3 1M309.9 192l1.1 .6M310.1 185.5l.8 .4M310.9 185.9a.53 .53 0 0 0-.4-.6 .53 .53 0 0 0-.6 .4l-.4 .7a48.3 48.3 0 0 1 .1 7.4 .77 .77 0 0 0 1.3-.6l.1-.6M310.9 185.9a29.1 29.1 0 0 0 .1 6.7M311.8 194.8a2.68 2.68 0 0 1 3.8 .1 1.14 1.14 0 0 1-1.2 1.3 2.42 2.42 0 0 1-2.7-.7z"/>
<path d="M312 195.8a2.9 2.9 0 0 1 3.3 0M312.6 184.1v4.7l.2 1.6M312.8 190.4l-.3 1M312.8 190.4l1 .6M312.9 183.8l.8 .5M313.7 184.3a.53 .53 0 0 0-.4-.6 .53 .53 0 0 0-.6 .3l-.4 .8a41.7 41.7 0 0 1 .1 7.3 .54 .54 0 0 0 .5 .3 .54 .54 0 0 0 .5-.3l.3-.5 .1-.6M313.7 184.3a35.1 35.1 0 0 0 .1 6.7M315.5 182.5l-.1 3 .2 3.3M315.6 192.5a2.77 2.77 0 0 1 3.6 .3 1.12 1.12 0 0 1-1.2 1.4 2.42 2.42 0 0 1-2.7-.8 .81 .81 0 0 1 .3-.9zM315.6 193.7a2.97 2.97 0 0 1 3.3 0M315.6 188.8l-.3 .9M315.6 188.8l1.1 .6"/>
<path d="M315.7 182.2l.8 .4M316.5 182.6a.53 .53 0 0 0-.3-.6 .53 .53 0 0 0-.7 .4l-.3 .4-.1 .6a36.7 36.7 0 0 1 .1 6.9 .52 .52 0 0 0 .5 .5 .52 .52 0 0 0 .6-.4l.2-.4 .2-.6M316.5 182.6a35.5 35.5 0 0 0 .2 6.8M318.3 180.8l-.1 3.1 .2 3.2M318.4 187.1v.5l-.3 .5M318.4 187.1l1.1 .6M318.6 180.5l.8 .5M319.2 190.4a2.72 2.72 0 0 1 3.6 .3 1.35 1.35 0 0 1-1.6 1.5 1.94 1.94 0 0 1-2.4-1.1zM319.2 191.6a2.97 2.97 0 0 1 3.3 0M319.4 181a.48 .48 0 0 0-.3-.6 .48 .48 0 0 0-.6 .2 1.42 1.42 0 0 0-.5 1.2 30.2 30.2 0 0 1 .1 6.9 .52 .52 0 0 0 .4 .5 .52 .52 0 0 0 .6-.4l.3-.6 .1-.5M319.4 181a35.5 35.5 0 0 0 .1 6.7M321.2 185.5v.4l-.3 .6"/>
<path d="M321.2 185.5l1.1 .6M322.8 188.3a2.72 2.72 0 0 1 3.6 .4 .96 .96 0 0 1-.9 1.2 2.3 2.3 0 0 1-3.1-.9zM322.8 189.6a2.9 2.9 0 0 1 3.3 0M324.1 183.9l-.3 1M324.1 183.9l1 .6M326.3 187.5a2.91 2.91 0 0 1 3.4 0M326.4 186.3a2.73 2.73 0 0 1 3.6 .3 1.13 1.13 0 0 1-1.2 1.4 2.22 2.22 0 0 1-2.8-1.1v-.2zM326.9 182.2l-.3 1M326.9 182.2l1.1 .6M329.7 184.4a2.68 2.68 0 0 1 3.9 .1 1.11 1.11 0 0 1-1.2 1.4 2.21 2.21 0 0 1-2.8-1zM329.7 180.6l-.3 1M329.7 180.6l1.1 .6"/>
<path d="M329.9 185.4a2.9 2.9 0 0 1 3.4 0M333.3 182.3a2.64 2.64 0 0 1 3.8 .2 .98 .98 0 0 1-.8 1.2 2.36 2.36 0 0 1-3.1-.9zM333.5 183.3a2.9 2.9 0 0 1 3.4 0M334 199v3.3M335.7 198l2.9-1.7 .1 4.6-2.9 1.7zM337.1 180a2.83 2.83 0 0 1 3.6 .4 1.39 1.39 0 0 1-1.6 1.4 2 2 0 0 1-2.3-1.1zM337.1 181.3a2.9 2.9 0 0 1 3.4 0M337.5 196.9l.1 3.4M339.3 195.9l2.9-1.6v4.5l-2.8 1.7zM341.1 194.9l.1 3.3M341.2 198.2l1 .6M341.2 198.2l-1.8 1.1"/>
<path d="M342.9 193.8l2.9-1.6v4.6l-2.8 1.6zM344.7 192.8l.1 3.3M344.8 196.1l-1.9 1.1M344.8 196.1l1 .7M346.5 191.8l2.9-1.7v4.6l-2.9 1.7zM348.3 190.7l.1 3.4M348.4 194.1l1 .6M348.4 194.1l-1.9 1M350.1 189.7l2.8-1.6 .1 4.5-2.9 1.7zM350.6 189.4l1.3 .7M351.9 188.7v3.3M351.9 192l1.1 .6"/>
<path d="M351.9 192l-1.8 1.1M357.7 193.1l-48.1 27.7M66 209.9h87.5M66.4 209.5h10.6M66.4 209.5l-.4 .4M77.1 201.6h.1M77.1 203.1h.1M77.1 201.4l.1 .2 .1-.2v1.9l-.1-.2-.1 .2M77.1 201.4v1.9M77.1 203.3h.1M77.1 201.4h.1M77.3 209.3l-.3 .2"/>
<path d="M77.3 209.3h11.5M88.9 209.1h41.7M88.9 209.1l-.1 .2M88.9 208.1v1M93.8 209.8h8zM104.9 206.7h9.8M117.7 209.8h8zM130.6 209.1l.1 .2M130.6 208.1v1M130.7 209.3h11.5M142.2 209.3l.3 .2M142.4 201.6h.1"/>
<path d="M142.4 203.1h.1M142.5 201.4l-.1 .2-.1-.2v1.9l.1-.2 .1 .2M142.5 201.4v1.9M142.5 201.4h.1M142.5 203.3h.1M142.5 209.5h10.7M153.2 209.5l.3 .4M282.6 201.2l5.7 3.2v2.5l-5.7-3.2zM283.7 203l-1.1 .7M283.7 203l4.6 2.7M283.7 201.8v1.2M300.7 200.2l7.5 4.3"/>
<path d="M308.2 204.5a1.5 1.5 0 0 0 1.4 0M308.2 204.5v16.3M308.9 203.3a1.62 1.62 0 0 1 .7 1.2M308.9 203.3a1.62 1.62 0 0 0-.7 1.2M309.6 204.5v16.3M314.2 210.4l2.9-1.7v4.6l-2.8 1.7zM316 209.4l.1 3.3M316.1 212.7l1 .6M316.1 212.7l-1.8 1.1M317.8 208.3l2.8-1.6 .1 4.5-2.8 1.7zM319.6 207.3l.1 3.3M319.7 210.6l1 .6"/>
<path d="M319.7 210.6l-1.8 1.1M321.4 206.3l2.8-1.7 .1 4.6-2.8 1.7zM323.2 205.2l.1 3.4M323.3 208.6l1 .6M323.3 208.6l-1.9 1M325 204.2l2.8-1.7 .1 4.6-2.9 1.7zM326.8 203.1v3.4M326.8 206.5l1.1 .6M326.8 206.5l-1.8 1M328.5 202.1l2.9-1.6 .1 4.5-2.9 1.7zM330.4 201.1v3.3M330.4 204.4l1.1 .6"/>
<path d="M330.4 204.4l-1.8 1.1M332.1 200.1l2.9-1.7 .1 4.6-2.9 1.6zM334 202.3l1.1 .7M334 202.3l-1.8 1.1M337.6 200.3l1.1 .6M337.6 200.3l-1.8 1M308.2 220.8a1.5 1.5 0 0 0 1.4 0"/>
<circle cx="72.5" cy="156" r="2"/>
<circle cx="72.5" cy="150.9" r="2"/>
<circle cx="147" cy="156" r="2"/>
<circle cx="147" cy="151" r="2"/>
<circle cx="72.5" cy="161.1" r="2"/>
<circle cx="72.5" cy="166.2" r="2"/>
<circle cx="72.5" cy="171.3" r="2"/>
<circle cx="72.5" cy="176.3" r="2"/>
<circle cx="147" cy="161.1" r="2"/>
<circle cx="147" cy="171.3" r="2"/>
<circle cx="147" cy="176.4" r="2"/>
<circle cx="147" cy="166.2" r="2"/>
<circle cx="72.5" cy="191.6" r="2"/>
<circle cx="72.5" cy="181.4" r="2"/>
<circle cx="72.5" cy="186.5" r="2"/>
<circle cx="72.5" cy="196.7" r="2"/>
<circle cx="147" cy="181.4" r="2"/>
<circle cx="147" cy="186.5" r="2"/>
<circle cx="147" cy="191.6" r="2"/>
<circle cx="147" cy="196.7" r="2"/>
<circle cx="72.5" cy="201.7" r="2"/>
<circle cx="147" cy="201.8" r="2"/>
</g>
<g fill="none" stroke="#000" stroke-width=".19">
<path d="M219.9 44.6l-.9 .9M220.2 59.9l-1.5 1.6M220.3 57.7l-1.5 1.5M220.3 55.4l-1.5 1.5M220.4 53.1l-1.6 1.5M220.4 50.8l-1.5 1.5M220.5 48.5l-1.6 1.6M220.5 46.2l-1.5 1.6M222.2 44.6l-1.5 1.4M222.9 46.1l-.3 .3M285 44.6l-1.5 1.5M287.1 44.8l-1.3 1.2"/>
<path d="M287.4 46.6l-1.4 1.5M287.5 48.8l-1.5 1.5M287.5 51l-1.4 1.5M287.6 53.2l-1.5 1.5M287.6 55.5l-1.5 1.4M287.7 57.6l-1.5 1.5M287.7 59.9l-1.5 1.4M219.9 78.2l-1.5 1.6M220 75.9l-1.6 1.6M220 73.7l-1.5 1.5M220.1 71.4l-1.6 1.5M220.1 69.1l-1.6 1.5"/>
<path d="M220.1 66.8l-1.5 1.5M220.2 64.5l-1.5 1.5M220.2 62.2l-1.5 1.6M286.7 74.3l-.2 .3M287.7 62.1l-1.5 1.4M287.8 66.5l-1.5 1.4M287.8 68.7l-1.4 1.5M287.9 70.9l-1.5 1.5M287.9 73.1l-.2 .2M288 75.3l-1.5 1.5M288 77.5l-1.5 1.5M288 79.7l-1.4 1.5"/>
<path d="M219.7 89.7l-.6 .5M219.8 87.4l-1.6 1.5M219.8 85.1l-1.5 1.5M219.9 82.8l-1.6 1.5M219.9 80.5l-1.5 1.6M288.1 81.9l-1.5 1.5M288.1 84.1l-1.5 1.5M288.1 86.4l-1.4 1.4M288.2 88.5l-1.5 1.5"/>
</g>
<text font-size="6.3" fill="#191924" x="348.2" y="282.4">RT-204-C-P-1</text>
<g font-size="5.6" fill="#191924">
<text x="355.5" y="263.4">RT-204-C</text>
<text x="360.3" y="269.1">Cover</text>
</g>
<g font-size="4.7">
<text x="97" y="25.7">E</text>
<text x="97" y="115.6">E</text>
</g>
<text font-size="4.7" fill="#191924" x="246.1" y="109.9">KESIT E-E</text>
<g font-size="4.1" fill="#191924">
<text x="248.1" y="38.4">60,60</text>
<text x="104.6" y="59.1">44,90</text>
<text x="291.5" y="64.2" transform="rotate(-1 291.5 64.2)">1,50</text>
<text x="53.6" y="67.1" transform="rotate(-90 53.6 67.1)">15,45</text>
<text x="45.1" y="75.3" transform="rotate(-90 45.1 75.3)">45,70</text>
<text x="104.6" y="74.1">68,40</text>
<text x="211.4" y="73.2" transform="rotate(-90 211.4 73.2)">39</text>
<text x="295.3" y="72.9">4,05</text>
<text x="53.6" y="85.1" transform="rotate(-90 53.6 85.1)">20,60</text>
<text x="104.6" y="97.6">88,50</text>
<text x="203.2" y="97.3">7,62</text>
<text x="294.6" y="99.1" transform="rotate(-90 294.6 99.1)">5,55</text>
<text x="257.4" y="102.3" transform="rotate(-90 257.4 102.3)">3,85</text>
<text x="104.6" y="130.3">74,50</text>
<text x="58.4" y="136.5" transform="rotate(43 58.4 136.5)">4</text>
<text x="107.5" y="135.6">38</text>
<text x="57.4" y="177.7" transform="rotate(-90 57.4 177.7)">5,08</text>
<text x="170.1" y="178.6" transform="rotate(-90 170.1 178.6)">70</text>
<text x="47.6" y="181.5" transform="rotate(-90 47.6 181.5)">50,80</text>
<text x="99.4" y="182.5" transform="rotate(-90 99.4 182.5)">58,70</text>
<text x="108.9" y="181.3" transform="rotate(-90 108.9 181.3)">65,5</text>
<text x="136.2" y="181.3" transform="rotate(-90 136.2 181.3)">65,8</text>
<text x="161" y="181.3" transform="rotate(-90 161 181.3)">66,3</text>
<text x="105.8" y="218">41,7</text>
<text x="105.8" y="224.9">64,9</text>
<text x="105.8" y="232.4">86,8</text>
</g>
<text font-size="3.9" x="405.9" y="280.6">A3</text>
<text font-size="3.2" x="373.2" y="252.4">www.altinkaya.com.tr</text>
<g font-size="2.5">
<text x="34.6" y="8.2">1</text>
<text x="84.2" y="8.2">2</text>
<text x="134.2" y="8.2">3</text>
<text x="184.2" y="8.2">4</text>
<text x="237" y="8.2">5</text>
<text x="284.2" y="8.2">6</text>
<text x="334.2" y="8.2">7</text>
<text x="384.2" y="8.2">8</text>
<text x="6.7" y="24.2">A</text>
<text x="411.7" y="24.2">A</text>
<text x="6.7" y="74.2">B</text>
<text x="411.7" y="74.2">B</text>
<text x="6.7" y="124.2">C</text>
<text x="411.7" y="124.2">C</text>
<text x="6.7" y="174.2">D</text>
<text x="411.7" y="174.2">D</text>
<text x="6.7" y="224.2">E</text>
<text x="6.7" y="274.2">F</text>
<text x="34.6" y="290.2">1</text>
<text x="84.2" y="290.2">2</text>
<text x="134.2" y="290.2">3</text>
<text x="184.2" y="290.2">4</text>
<text x="235.1" y="290.2">5</text>
<text x="284.3" y="289.9">6</text>
</g>
<g font-size="2.1">
<text x="397.5" y="239.2">REVISION:</text>
<text x="373.4" y="248.2">CONTACT:</text>
</g>
<text font-size="2.1" fill="#191924" x="372.3" y="290.6">SHEET OF</text>
<g font-size="1.8">
<text x="327.4" y="239.2">ARTICLE NO:</text>
<text x="293" y="256">DRAWN</text>
<text x="304" y="256">Dursun Daşdemir</text>
<text x="307.6" y="252.3">NAME</text>
<text x="319.3" y="255.7">02.06.11</text>
<text x="320.3" y="252.3">DATE</text>
<text x="327.4" y="256.9">TITLE:</text>
<text x="292.8" y="263">COMMENTS: This drawing is subject to</text>
<text x="293.1" y="260.1">CHECKED</text>
<text x="306.4" y="260.1">Ali Altınışık</text>
<text x="319.4" y="259.4">02.06.11</text>
<text x="256.6" y="268.4">DİKKAT: BU RESİM VE ÜRÜN ÖNCEDEN</text>
<text x="292.8" y="264.8">technical modification without prior notice.</text>
<text x="292.8" y="266.6">Typographical and other errors do not</text>
<text x="292.8" y="268.3">justify any claims for damages. All</text>
<text x="256.6" y="270.2">HABER VERİLMEKSİZİN DEĞİŞTİREBİLİR.</text>
<text x="256.6" y="272">RESİM ÇİZİLİRKEN HATASIZ OLMASINA</text>
<text x="256.6" y="273.7">ÇALIŞILMASINA RAĞMEN RESİMDE</text>
<text x="256.6" y="275.5">HATALAR BULUNABİLİR. RESİMDEKİ</text>
<text x="292.8" y="270.1">dimensions should be verified using an</text>
<text x="292.8" y="271.9">actual produced part.</text>
<text x="256.6" y="277.3">HATALARDAN DOLAYI OLUŞABİLECEK</text>
<text x="256.6" y="279">ZARARLAR İÇİN ALTINKAYA HİÇ BİR</text>
<text x="256.6" y="280.8">SORUMLULUK KABUL ETMEZ. BÜTÜN</text>
<text x="292.8" y="281.3">MATERIAL:</text>
<text x="327.6" y="278.3">DWG NO.</text>
<text x="256.6" y="282.5">ÖLÇÜLER KULLANILMADAN ÖNCE</text>
<text x="256.6" y="284.3">ÜRETİLMİŞ GERÇEK BİR NUMUNEDEN</text>
<text x="256.6" y="286.1">KONTROL EDİLMELİDİR.</text>
</g>
<g font-size="1.8" fill="#191924">
<text x="294.9" y="289.9">WEIGHT:</text>
<text x="327.6" y="290.3">SCALE:1:1</text>
</g>
<g font-size="1.4">
<text x="294.5" y="239.3">PROPRIETARY AND CONFIDENTIAL</text>
<text x="294.7" y="241.2">THE INFORMATION CONTAINED IN THIS</text>
<text x="294.7" y="242.6">DRAWING IS THE SOLE PROPERTY OF</text>
<text x="294.7" y="244">ALTINKAYA ENCLOSURES. ANY</text>
<text x="294.7" y="245.5">REPRODUCTION IN PART OR AS A WHOLE</text>
<text x="294.7" y="246.9">WITHOUT THE WRITTEN PERMISSION OF</text>
<text x="294.7" y="248.3">ALTINKAYA ENCLOSURES IS PROHIBITED.</text>
<text x="339.1" y="252.6">ENCLOSURES FOR ELECTRONICS</text>
</g>
</svg>
